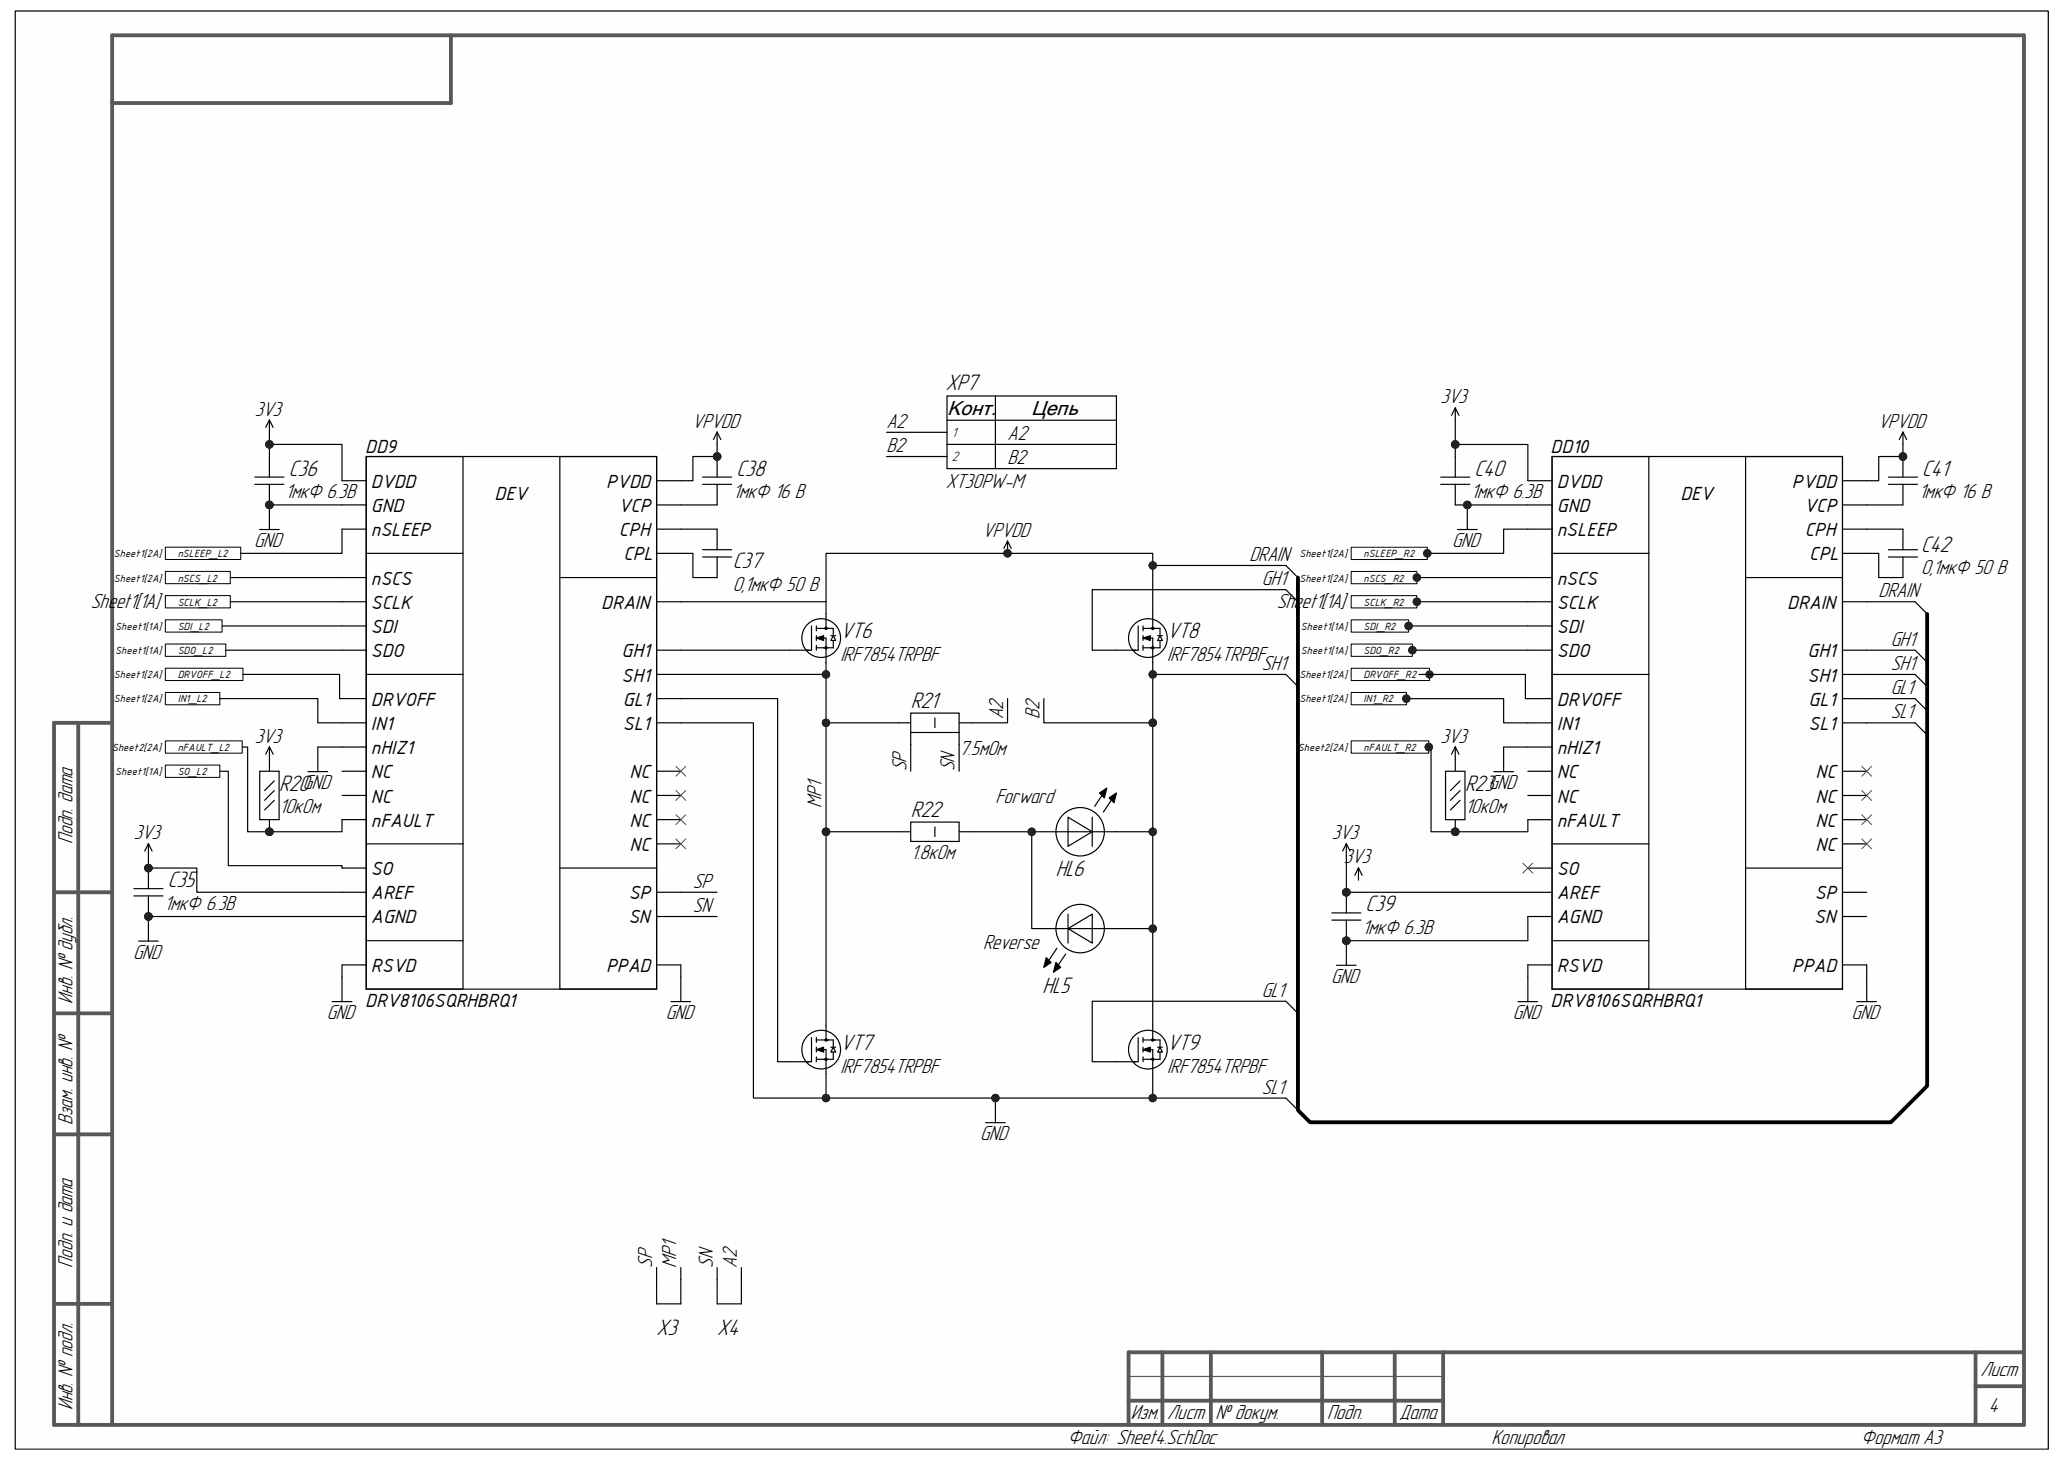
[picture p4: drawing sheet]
<svg xmlns="http://www.w3.org/2000/svg" width="297mm" height="210mm" viewBox="0 0 297 210" stroke-linecap="round" stroke-linejoin="round" font-family="sans-serif">
<path d="M2.2 1.6h292.5v206.8h-292.5z" fill-rule="evenodd" fill="#fefefe"/>
<path d="M2.2 1.6h292.5v206.8h-292.5z" fill="none" stroke="#000" stroke-width=".14"/>
<path d="M2.2 1.6h292.5v206.8h-292.5z" fill-rule="evenodd" fill="#fefefe"/>
<path d="M2.2 1.6h292.5v206.8h-292.5z" fill="none" stroke="#000" stroke-width=".14"/>
<g fill="none" stroke="#585858" stroke-width=".55">
<path d="M64.9 5.1v9.7h-48.8M11.3 104v101M16.1 104h-8.3v101h283.5v-199.9h-275.2v199.9M7.8 128.3h8.3M7.8 145.8h8.3M7.8 163.2h8.3M7.8 187.6h8.3M167.3 194.5v10.5M174.2 194.5v10.5M190.3 194.5v10.5M200.7 194.5v10.5M207.7 194.5v10.5"/>
<path d="M284.3 194.5v10.5M284.3 199.4h7M291.3 194.5h-128.9v10.5M162.4 201.5h45.3"/>
</g>
<path d="M162.4 198h45.3" fill="none" stroke="#585858" stroke-width=".17"/>
<path d="M116.8 90v3.5h-.7M117.5 91.8l1-.4v.7zM117.5 90v.7M117.5 91.4v.7M117.5 92.8v.7M117.5 91.8h1.4v1.4h-1.4M117.5 90.4h1.7" fill="none" stroke="#000" stroke-width=".17"/>
<path d="M117.5 91.8l1-.4v.7z" fill="#000"/>
<path d="M119.9 91.4l.4 .7h-.7z" fill="#fefefe"/>
<g fill="none" stroke="#000" stroke-width=".17">
<path d="M113.6 93.5h2.8M118.9 88.3v2.1h1v1M118.9 93.2v2.1M119.6 91.4h.7M119.9 91.4l.4 .7h-.7zM119.9 92.1v1.1h-1.4M116.8 149.2v3.5h-.7M117.5 151l1-.4v.7zM117.5 151h1.4v1.4h-1.4M117.5 149.2v.7M117.5 150.6v.7M117.5 152v.7"/>
<path d="M117.5 149.6h1.7"/>
<circle cx="118.2" cy="91.8" r="2.79"/>
</g>
<g fill="#000">
<path d="M117.5 151l1-.4v.7z"/>
<circle cx="118.9" cy="93.2" r=".17"/>
<circle cx="118.9" cy="90.4" r=".17"/>
</g>
<g fill="none" stroke="#000" stroke-width=".14">
<circle cx="118.9" cy="93.2" r=".17"/>
<circle cx="118.9" cy="90.4" r=".17"/>
</g>
<path d="M119.9 150.6l.4 .7h-.7z" fill="#fefefe"/>
<g fill="none" stroke="#000" stroke-width=".17">
<path d="M163.8 90v3.5h-.7M164.5 91.8l1-.4v.7zM164.5 90v.7M164.5 91.4v.7M164.5 92.8v.7M164.5 91.8h1.4v1.4h-1.4M164.5 90.4h1.7M113.6 152.7h2.8M118.9 147.5v2.1h1v1M118.9 152.4v2.1M119.6 150.6h.7M119.9 150.6l.4 .7h-.7z"/>
<path d="M119.9 151.3v1.1h-1.4"/>
<circle cx="118.2" cy="151" r="2.79"/>
</g>
<g fill="#000">
<path d="M164.5 91.8l1-.4v.7z"/>
<circle cx="118.9" cy="149.6" r=".17"/>
<circle cx="118.9" cy="152.4" r=".17"/>
</g>
<g fill="none" stroke="#000" stroke-width=".14">
<circle cx="118.9" cy="149.6" r=".17"/>
<circle cx="118.9" cy="152.4" r=".17"/>
</g>
<path d="M166.9 91.4l.4 .7h-.7z" fill="#fefefe"/>
<g fill="none" stroke="#000" stroke-width=".17">
<path d="M160.7 93.5h2.7M165.9 88.3v2.1h1v1M165.9 93.2v2.1M166.6 91.4h.7M166.9 91.4l.4 .7h-.7zM166.9 92.1v1.1h-1.4M163.8 149.2v3.5h-.7M164.5 151l1-.4v.7zM164.5 151h1.4v1.4h-1.4M164.5 149.2v.7M164.5 150.6v.7M164.5 152v.7"/>
<path d="M164.5 149.6h1.7"/>
<circle cx="165.2" cy="91.8" r="2.79"/>
</g>
<g fill="#000">
<path d="M164.5 151l1-.4v.7z"/>
<circle cx="165.9" cy="93.2" r=".17"/>
<circle cx="165.9" cy="90.4" r=".17"/>
</g>
<g fill="none" stroke="#000" stroke-width=".14">
<circle cx="165.9" cy="93.2" r=".17"/>
<circle cx="165.9" cy="90.4" r=".17"/>
</g>
<path d="M166.9 150.6l.4 .7h-.7z" fill="#fefefe"/>
<g fill="none" stroke="#000" stroke-width=".17">
<path d="M136.3 57h24.4v10.4h-24.4zM143.2 57v10.4M129.3 62.2h7M129.3 65.7h7M136.3 60.4h24.4M136.3 63.9h24.4M129.3 119.6h1.8M138 119.6h1.8M160.7 152.7h2.7M165.9 147.5v2.1h1v1M165.9 152.4v2.1M166.6 150.6h.7"/>
<path d="M166.9 150.6l.4 .7h-.7zM166.9 151.3v1.1h-1.4"/>
<circle cx="165.2" cy="151" r="2.79"/>
</g>
<g fill="#000">
<circle cx="165.9" cy="152.4" r=".17"/>
<circle cx="165.9" cy="149.6" r=".17"/>
</g>
<g fill="none" stroke="#000" stroke-width=".14">
<circle cx="165.9" cy="152.4" r=".17"/>
<circle cx="165.9" cy="149.6" r=".17"/>
</g>
<path d="M131.1 118.3h6.9v2.7h-6.9z" fill-rule="evenodd" fill="#fefefe"/>
<path d="M131.1 118.3h6.9v2.7h-6.9zM134.5 119v1.3M150.2 119.6h3.5M157.2 119.6h3.5" fill="none" stroke="#000" stroke-width=".17"/>
<path d="M153.7 117.6l3.5 2-3.5 2.1z" fill="#fefefe"/>
<g fill="none" stroke="#000" stroke-width=".17">
<path d="M153.7 117.6l3.5 2-3.5 2.1zM153.7 119.6h3.5M157.2 117.6v4.1M158.2 114.1l1.1-.7-.4 1.4zM159.3 113.4l-1.8 2.6M159.6 114.8l1.1-.7-.4 1.4zM160.5 114.2l-1.7 2.6M150.2 133.6h3.5M157.2 133.6h3.5"/>
<circle cx="155.4" cy="119.6" r="3.5"/>
</g>
<path d="M158.2 114.1l1.1-.7-.4 1.4zM159.6 114.8l1.1-.7-.4 1.4z" fill="#000"/>
<path d="M153.7 133.6l3.5-2.1v4.2z" fill="#fefefe"/>
<g fill="none" stroke="#000" stroke-width=".17">
<path d="M150.6 137.8l.7 .7-1.1 .6zM152 138.5l.6 .6-1 .7zM152.1 136.4l-1.8 2.6M153.3 137.2l-1.7 2.6M153.7 133.6l3.5-2.1v4.2zM153.7 133.6h3.5M153.7 131.5v4.2"/>
<circle cx="155.4" cy="133.6" r="3.5"/>
</g>
<path d="M150.6 137.8l.7 .7-1.1 .6zM152 138.5l.6 .6-1 .7z" fill="#000"/>
<path d="M52.7 65.7h41.8v76.6h-41.8z" fill-rule="evenodd" fill="#fefefe"/>
<g fill="none" stroke="#000" stroke-width=".17">
<path d="M49.2 72.6h3.5M49.2 69.1h3.5M49.2 76.1h3.5M52.7 79.6h13.9M52.7 65.7h41.8v76.6h-41.8zM52.7 65.7h13.9v76.6h-13.9zM80.6 65.7h13.9v76.6h-13.9zM94.5 72.6h3.5M94.5 69.2h3.5M94.5 76.1h3.5M94.5 79.6h3.5M49.2 83.1h3.5"/>
<path d="M49.2 86.6h3.5M49.2 90h3.5M49.2 93.5h3.5M52.7 97h13.9M80.6 83.1h13.9M94.5 86.6h3.5M94.5 93.5h3.5M94.5 97h3.5M49.2 104h3.5M49.2 107.5h3.5M49.2 110.9h3.5M49.2 114.4h3.5"/>
<path d="M49.2 100.5h3.5M49.2 117.9h3.5M94.5 104h3.5M94.5 110.9h3.5M94.5 114.4h3.5M94.5 100.5h3.5M94.5 117.9h3.5M129.3 104h1.8M138 104h1.8M49.2 124.9h3.5M49.2 138.8h3.5M49.2 128.3h3.5"/>
<path d="M49.2 131.8h3.5M52.7 121.4h13.9M52.7 135.3h13.9M80.6 124.9h13.9M94.5 138.8h3.5M94.5 128.3h3.5M94.5 131.8h3.5M94.5 121.4h3.5"/>
</g>
<path d="M131.1 102.6h6.9v2.8h-6.9z" fill-rule="evenodd" fill="#fefefe"/>
<path d="M131.1 102.6h6.9v2.8h-6.9zM131.1 105.4v1.7M134.5 103.3v1.4M138 105.4v1.7" fill="none" stroke="#000" stroke-width=".17"/>
<path d="M223.3 65.7h41.8v76.6h-41.8z" fill-rule="evenodd" fill="#fefefe"/>
<g fill="none" stroke="#000" stroke-width=".17">
<path d="M101.1 79.1h4.2M103.2 76.1v3M219.9 72.6h3.4M219.9 69.2h3.4M219.9 76.1h3.4M223.3 65.7h41.8v76.6h-41.8zM223.3 65.7h14v76.6h-14zM223.3 79.6h14M251.2 65.7h13.9v76.6h-13.9zM265.1 72.6h3.5M265.1 69.2h3.5M265.1 76.1h3.5"/>
<path d="M265.1 79.6h3.5M101.1 80.1h4.2M103.2 80.1v3M219.9 83.1h3.4M219.9 86.6h3.4M219.9 90h3.4M219.9 93.5h3.4M223.3 97h14M251.2 83.1h13.9M265.1 86.6h3.5M265.1 93.5h3.5M265.1 97h3.5"/>
<path d="M275.6 97l1.7 1.8M275.6 93.5l1.7 1.8M275.6 86.6l1.7 1.7M219.9 104h3.4M219.9 107.5h3.4M219.9 110.9h3.4M219.9 114.4h3.4M219.9 100.5h3.4M219.9 117.9h3.4M265.1 104h3.5M265.1 110.9h3.5M265.1 114.4h3.5"/>
<path d="M265.1 100.5h3.5M265.1 117.9h3.5M275.6 104l1.7 1.7M275.6 100.5l1.7 1.7M219.9 124.9h3.4M219.9 138.8h3.4M219.9 128.4h3.4M219.9 131.8h3.4M223.3 121.4h14M223.3 135.3h14M251.2 124.9h13.9M265.1 138.8h3.5"/>
<path d="M265.1 128.4h3.5M265.1 131.8h3.5M265.1 121.4h3.5M267.2 144.1h2.8M268.6 140.5v3.6"/>
</g>
<circle cx="103.2" cy="65.7" r=".53" fill="#262626"/>
<circle cx="103.2" cy="65.7" r=".53" fill="none" stroke="#262626" stroke-width=".14"/>
<path d="M101.1 69.7h4.2M101.1 68.6h4.2M103.2 65.7v2.9M103.2 69.7v2.9" fill="none" stroke="#000" stroke-width=".17"/>
<circle cx="103.2" cy="65.7" r=".53" fill="#262626"/>
<circle cx="103.2" cy="65.7" r=".53" fill="none" stroke="#262626" stroke-width=".14"/>
<path d="M103.2 62.2l-.5 1M103.2 62.2l.5 1M103.2 62.2v1.7M271.7 79.1h4.2M273.8 76.1v3M271.7 80.1h4.2M273.8 80.1v3" fill="none" stroke="#000" stroke-width=".17"/>
<circle cx="273.8" cy="65.7" r=".53" fill="#262626"/>
<circle cx="273.8" cy="65.7" r=".53" fill="none" stroke="#262626" stroke-width=".14"/>
<path d="M271.7 69.7h4.2M271.7 68.6h4.2M273.8 65.7v2.9M273.8 69.7v2.9" fill="none" stroke="#000" stroke-width=".17"/>
<circle cx="273.8" cy="65.7" r=".53" fill="#262626"/>
<circle cx="273.8" cy="65.7" r=".53" fill="none" stroke="#262626" stroke-width=".14"/>
<path d="M37.4 76.2h2.8M38.8 72.6v3.6M273.8 62.2l-.5 1M273.8 62.2l.6 1M273.8 62.2v1.7M96.6 144.1h2.8M98 140.5v3.6" fill="none" stroke="#000" stroke-width=".17"/>
<circle cx="38.8" cy="72.6" r=".53" fill="#262626"/>
<circle cx="38.8" cy="72.6" r=".53" fill="none" stroke="#262626" stroke-width=".14"/>
<circle cx="38.8" cy="72.6" r=".53" fill="#262626"/>
<circle cx="38.8" cy="72.6" r=".53" fill="none" stroke="#262626" stroke-width=".14"/>
<path d="M36.7 69.7h4.2M36.7 68.6h4.2M38.8 69.7v2.9" fill="none" stroke="#000" stroke-width=".17"/>
<circle cx="38.8" cy="72.6" r=".53" fill="#262626"/>
<circle cx="38.8" cy="72.6" r=".53" fill="none" stroke="#262626" stroke-width=".14"/>
<path d="M38.8 60.4v1.8M38.8 65.7v2.9M38.8 60.4l-.6 1.1M38.8 60.4l.5 1.1M209.7 76.2h2.9M211.1 72.6v3.6" fill="none" stroke="#000" stroke-width=".17"/>
<circle cx="211.1" cy="72.6" r=".53" fill="#262626"/>
<circle cx="211.1" cy="72.6" r=".53" fill="none" stroke="#262626" stroke-width=".14"/>
<path d="M209.4 58.7v1.7M209.4 58.7l-.5 1M209.4 58.7l.5 1M207.3 69.7h4.2M207.3 68.6h4.2M209.4 65.7v2.9M209.4 69.7v2.9" fill="none" stroke="#000" stroke-width=".17"/>
<circle cx="21.4" cy="131.8" r=".53" fill="#262626"/>
<circle cx="21.4" cy="131.8" r=".53" fill="none" stroke="#262626" stroke-width=".14"/>
<circle cx="21.4" cy="124.9" r=".53" fill="#262626"/>
<circle cx="21.4" cy="124.9" r=".53" fill="none" stroke="#262626" stroke-width=".14"/>
<path d="M19.3 128.9h4.1M19.3 127.8h4.1M21.4 128.9v2.9" fill="none" stroke="#000" stroke-width=".17"/>
<circle cx="21.4" cy="131.8" r=".53" fill="#262626"/>
<circle cx="21.4" cy="131.8" r=".53" fill="none" stroke="#262626" stroke-width=".14"/>
<path d="M21.4 124.9v2.9" fill="none" stroke="#000" stroke-width=".17"/>
<circle cx="21.4" cy="124.9" r=".53" fill="#262626"/>
<circle cx="21.4" cy="124.9" r=".53" fill="none" stroke="#262626" stroke-width=".14"/>
<path d="M19.9 135.4h2.9M21.4 131.8v3.6" fill="none" stroke="#000" stroke-width=".17"/>
<circle cx="21.4" cy="131.8" r=".53" fill="#262626"/>
<circle cx="21.4" cy="131.8" r=".53" fill="none" stroke="#262626" stroke-width=".14"/>
<path d="M21.4 121.4l-.6 1M21.4 121.4l.5 1M21.4 121.4v1.7" fill="none" stroke="#000" stroke-width=".17"/>
<circle cx="38.8" cy="119.6" r=".53" fill="#262626"/>
<circle cx="38.8" cy="119.6" r=".53" fill="none" stroke="#262626" stroke-width=".14"/>
<path d="M38.8 117.9v1.7" fill="none" stroke="#000" stroke-width=".17"/>
<circle cx="38.8" cy="119.6" r=".53" fill="#262626"/>
<circle cx="38.8" cy="119.6" r=".53" fill="none" stroke="#262626" stroke-width=".14"/>
<path d="M38.8 109.2v1.7" fill="none" stroke="#000" stroke-width=".17"/>
<path d="M37.4 110.9h2.8v7h-2.8z" fill-rule="evenodd" fill="#fefefe"/>
<path d="M185 81.3l1.8 1.8M185 84.8l1.8 1.8M185 97l1.8 1.8M37.4 110.9h2.8v7h-2.8zM38.8 107.4l-.6 1.1M38.8 107.4l.5 1.1M38.8 107.4v1.8M39.5 115.1l-1.4 1.4M39.5 113.7l-1.4 1.4M39.5 112.3l-1.4 1.4M185 158l1.8 1.7M185 144l1.8 1.8" fill="none" stroke="#000" stroke-width=".17"/>
<circle cx="193.7" cy="135.3" r=".53" fill="#262626"/>
<circle cx="193.7" cy="135.3" r=".53" fill="none" stroke="#262626" stroke-width=".14"/>
<circle cx="193.7" cy="128.4" r=".53" fill="#262626"/>
<circle cx="193.7" cy="128.4" r=".53" fill="none" stroke="#262626" stroke-width=".14"/>
<path d="M191.7 132.4h4.1M191.7 131.3h4.1M193.7 132.4v2.9" fill="none" stroke="#000" stroke-width=".17"/>
<circle cx="193.7" cy="135.3" r=".53" fill="#262626"/>
<circle cx="193.7" cy="135.3" r=".53" fill="none" stroke="#262626" stroke-width=".14"/>
<path d="M193.7 128.4v2.9" fill="none" stroke="#000" stroke-width=".17"/>
<circle cx="193.7" cy="128.4" r=".53" fill="#262626"/>
<circle cx="193.7" cy="128.4" r=".53" fill="none" stroke="#262626" stroke-width=".14"/>
<path d="M192.3 138.9h2.9M193.7 135.3v3.6" fill="none" stroke="#000" stroke-width=".17"/>
<circle cx="193.7" cy="135.3" r=".53" fill="#262626"/>
<circle cx="193.7" cy="135.3" r=".53" fill="none" stroke="#262626" stroke-width=".14"/>
<path d="M193.7 121.4l-.5 1M193.7 121.4l.6 1M193.7 121.4v1.7" fill="none" stroke="#000" stroke-width=".17"/>
<circle cx="209.4" cy="119.6" r=".53" fill="#262626"/>
<circle cx="209.4" cy="119.6" r=".53" fill="none" stroke="#262626" stroke-width=".14"/>
<path d="M209.4 117.9v1.7" fill="none" stroke="#000" stroke-width=".17"/>
<circle cx="209.4" cy="119.6" r=".53" fill="#262626"/>
<circle cx="209.4" cy="119.6" r=".53" fill="none" stroke="#262626" stroke-width=".14"/>
<path d="M209.4 109.2v1.7" fill="none" stroke="#000" stroke-width=".17"/>
<path d="M208 110.9h2.8v7h-2.8z" fill-rule="evenodd" fill="#fefefe"/>
<g fill="none" stroke="#000" stroke-width=".17">
<path d="M208 110.9h2.8v7h-2.8zM209.4 107.4l-.5 1.1M209.4 107.4l.5 1.1M209.4 107.4v1.8M210.1 115.1l-1.4 1.4M210.1 113.7l-1.4 1.4M210.1 112.3l-1.4 1.4M47.8 144.1h2.8M49.2 140.5v3.6M143.2 158v3.5M218.4 144.1h2.9M219.9 140.5v3.6"/>
<path d="M141.8 161.5h2.9"/>
</g>
<circle cx="143.2" cy="158" r=".53" fill="#262626"/>
<circle cx="143.2" cy="158" r=".53" fill="none" stroke="#262626" stroke-width=".14"/>
<path d="M145 77.8l-.5 1.1M145 77.8l.5 1.1M145 77.8v1.8" fill="none" stroke="#000" stroke-width=".17"/>
<circle cx="145" cy="79.6" r=".53" fill="#262626"/>
<circle cx="145" cy="79.6" r=".53" fill="none" stroke="#262626" stroke-width=".14"/>
<path d="M44.3 111h2.8M45.7 107.5v3.5M215 111h2.8M216.4 107.5v3.5" fill="none" stroke="#000" stroke-width=".17"/>
<g fill="none" stroke="#4c4c4c" stroke-width=".14">
<path d="M97.3 117.2l1.4 1.4M97.3 113.7l1.4 1.4M97.3 110.2l1.4 1.4M98.7 117.2l-1.4 1.4M98.7 113.7l-1.4 1.4M98.7 110.2l-1.4 1.4M267.9 117.2l1.4 1.4M267.9 113.7l1.4 1.4M267.9 110.2l1.4 1.5M269.3 117.2l-1.4 1.4M269.3 113.7l-1.4 1.4M269.3 110.2l-1.4 1.5"/>
<path d="M97.3 120.7l1.4 1.4M98.7 120.7l-1.4 1.4M219.1 124.2l1.5 1.4M220.6 124.2l-1.5 1.4M267.9 120.7l1.4 1.4M269.3 120.7l-1.4 1.4"/>
</g>
<path d="M23.8 78.7h10.8v1.8h-10.8z" fill-rule="evenodd" fill="#fefefe"/>
<path d="M23.8 78.7h10.8v1.8h-10.8z" fill="none" stroke="#000" stroke-width=".14"/>
<path d="M23.8 82.2h9.3v1.8h-9.3z" fill-rule="evenodd" fill="#fefefe"/>
<path d="M23.8 82.2h9.3v1.8h-9.3z" fill="none" stroke="#000" stroke-width=".14"/>
<path d="M23.8 85.7h9.3v1.7h-9.3z" fill-rule="evenodd" fill="#fefefe"/>
<path d="M23.8 85.7h9.3v1.7h-9.3z" fill="none" stroke="#000" stroke-width=".14"/>
<path d="M23.8 89.2h8.2v1.7h-8.2z" fill-rule="evenodd" fill="#fefefe"/>
<path d="M23.8 89.2h8.2v1.7h-8.2z" fill="none" stroke="#000" stroke-width=".14"/>
<path d="M23.8 92.6h8.7v1.8h-8.7z" fill-rule="evenodd" fill="#fefefe"/>
<path d="M23.8 92.6h8.7v1.8h-8.7z" fill="none" stroke="#000" stroke-width=".14"/>
<path d="M23.8 96.1h11.2v1.8h-11.2z" fill-rule="evenodd" fill="#fefefe"/>
<path d="M23.8 96.1h11.2v1.8h-11.2z" fill="none" stroke="#000" stroke-width=".14"/>
<path d="M23.8 99.6h7.8v1.8h-7.8z" fill-rule="evenodd" fill="#fefefe"/>
<path d="M23.8 99.6h7.8v1.8h-7.8z" fill="none" stroke="#000" stroke-width=".14"/>
<path d="M23.8 106.6h11.1v1.7h-11.1z" fill-rule="evenodd" fill="#fefefe"/>
<path d="M23.8 106.6h11.1v1.7h-11.1z" fill="none" stroke="#000" stroke-width=".14"/>
<path d="M23.8 110.1h7.8v1.7h-7.8z" fill-rule="evenodd" fill="#fefefe"/>
<path d="M23.8 110.1h7.8v1.7h-7.8z" fill="none" stroke="#000" stroke-width=".14"/>
<path d="M195.5 124.8l-.5 1.1M195.5 124.8l.5 1.1M195.5 124.8v1.8" fill="none" stroke="#000" stroke-width=".17"/>
<path d="M194.4 78.7h11v1.8h-11z" fill-rule="evenodd" fill="#fefefe"/>
<path d="M194.4 78.7h11v1.8h-11z" fill="none" stroke="#000" stroke-width=".14"/>
<circle cx="205.4" cy="79.6" r=".53" fill="#262626"/>
<circle cx="205.4" cy="79.6" r=".53" fill="none" stroke="#262626" stroke-width=".14"/>
<path d="M194.4 82.2h9.5v1.8h-9.5z" fill-rule="evenodd" fill="#fefefe"/>
<path d="M194.4 82.2h9.5v1.8h-9.5z" fill="none" stroke="#000" stroke-width=".14"/>
<circle cx="203.9" cy="83.1" r=".53" fill="#262626"/>
<circle cx="203.9" cy="83.1" r=".53" fill="none" stroke="#262626" stroke-width=".14"/>
<path d="M194.4 85.7h9.5v1.8h-9.5z" fill-rule="evenodd" fill="#fefefe"/>
<path d="M194.4 85.7h9.5v1.8h-9.5z" fill="none" stroke="#000" stroke-width=".14"/>
<circle cx="203.9" cy="86.6" r=".53" fill="#262626"/>
<circle cx="203.9" cy="86.6" r=".53" fill="none" stroke="#262626" stroke-width=".14"/>
<path d="M194.4 89.2h8.3v1.7h-8.3z" fill-rule="evenodd" fill="#fefefe"/>
<path d="M194.4 89.2h8.3v1.7h-8.3z" fill="none" stroke="#000" stroke-width=".14"/>
<circle cx="202.7" cy="90" r=".53" fill="#262626"/>
<circle cx="202.7" cy="90" r=".53" fill="none" stroke="#262626" stroke-width=".14"/>
<path d="M194.4 92.6h8.8v1.8h-8.8z" fill-rule="evenodd" fill="#fefefe"/>
<path d="M194.4 92.6h8.8v1.8h-8.8z" fill="none" stroke="#000" stroke-width=".14"/>
<circle cx="203.2" cy="93.5" r=".53" fill="#262626"/>
<circle cx="203.2" cy="93.5" r=".53" fill="none" stroke="#262626" stroke-width=".14"/>
<path d="M194.4 96.1h11.3v1.8h-11.3z" fill-rule="evenodd" fill="#fefefe"/>
<path d="M194.4 96.1h11.3v1.8h-11.3z" fill="none" stroke="#000" stroke-width=".14"/>
<circle cx="205.7" cy="97" r=".53" fill="#262626"/>
<circle cx="205.7" cy="97" r=".53" fill="none" stroke="#262626" stroke-width=".14"/>
<path d="M194.4 99.6h8v1.8h-8z" fill-rule="evenodd" fill="#fefefe"/>
<path d="M194.4 99.6h8v1.8h-8z" fill="none" stroke="#000" stroke-width=".14"/>
<circle cx="202.4" cy="100.5" r=".53" fill="#262626"/>
<circle cx="202.4" cy="100.5" r=".53" fill="none" stroke="#262626" stroke-width=".14"/>
<path d="M194.4 106.6h11.2v1.7h-11.2z" fill-rule="evenodd" fill="#fefefe"/>
<path d="M194.4 106.6h11.2v1.7h-11.2z" fill="none" stroke="#000" stroke-width=".14"/>
<circle cx="205.6" cy="107.5" r=".53" fill="#262626"/>
<circle cx="205.6" cy="107.5" r=".53" fill="none" stroke="#262626" stroke-width=".14"/>
<path d="M150.2 100.5v3.5h15.7M94.5 184.1v3.5h3.5v-3.5M103.2 184.1v3.5h3.5v-3.5" fill="none" stroke="#000" stroke-width=".17"/>
<circle cx="165.9" cy="104" r=".53" fill="#262626"/>
<circle cx="165.9" cy="104" r=".53" fill="none" stroke="#262626" stroke-width=".14"/>
<path d="M139.8 119.6h10.4" fill="none" stroke="#000" stroke-width=".17"/>
<circle cx="148.5" cy="119.6" r=".53" fill="#262626"/>
<circle cx="148.5" cy="119.6" r=".53" fill="none" stroke="#262626" stroke-width=".14"/>
<path d="M160.7 119.6h5.2" fill="none" stroke="#000" stroke-width=".17"/>
<circle cx="165.9" cy="119.6" r=".53" fill="#262626"/>
<circle cx="165.9" cy="119.6" r=".53" fill="none" stroke="#262626" stroke-width=".14"/>
<path d="M118.9 119.6h10.4" fill="none" stroke="#000" stroke-width=".17"/>
<circle cx="118.9" cy="119.6" r=".53" fill="#262626"/>
<circle cx="118.9" cy="119.6" r=".53" fill="none" stroke="#262626" stroke-width=".14"/>
<path d="M118.9 104h10.4" fill="none" stroke="#000" stroke-width=".17"/>
<circle cx="118.9" cy="104" r=".53" fill="#262626"/>
<circle cx="118.9" cy="104" r=".53" fill="none" stroke="#262626" stroke-width=".14"/>
<path d="M98 93.5h15.6M98 97h20.9M118.9 86.6v1.7M131.1 107.1v3.8M138 107.1v3.8M145 100.5v3.5h-5.2M98 128.3h5.2M98 131.8h5.2" fill="none" stroke="#000" stroke-width=".17"/>
<circle cx="118.9" cy="97" r=".53" fill="#262626"/>
<circle cx="118.9" cy="97" r=".53" fill="none" stroke="#262626" stroke-width=".14"/>
<path d="M98 100.5h13.9v52.2h1.7M98 104h10.4v54h10.5v-3.5" fill="none" stroke="#000" stroke-width=".17"/>
<circle cx="118.9" cy="158" r=".53" fill="#262626"/>
<circle cx="118.9" cy="158" r=".53" fill="none" stroke="#262626" stroke-width=".14"/>
<path d="M165.9 154.5v3.5h-47" fill="none" stroke="#000" stroke-width=".17"/>
<circle cx="118.9" cy="158" r=".53" fill="#262626"/>
<circle cx="118.9" cy="158" r=".53" fill="none" stroke="#262626" stroke-width=".14"/>
<circle cx="143.2" cy="158" r=".53" fill="#262626"/>
<circle cx="143.2" cy="158" r=".53" fill="none" stroke="#262626" stroke-width=".14"/>
<circle cx="165.9" cy="158" r=".53" fill="#262626"/>
<circle cx="165.9" cy="158" r=".53" fill="none" stroke="#262626" stroke-width=".14"/>
<path d="M165.9 81.3h19.1M185 84.8h-27.8v8.7h3.5M268.6 86.6h7M268.6 97h7M268.6 93.5h7M268.6 104h7M268.6 100.5h7M268.6 138.8v1.7" fill="none" stroke="#000" stroke-width=".17"/>
<circle cx="165.9" cy="81.3" r=".53" fill="#262626"/>
<circle cx="165.9" cy="81.3" r=".53" fill="none" stroke="#262626" stroke-width=".14"/>
<path d="M165.9 158h19.1" fill="none" stroke="#000" stroke-width=".17"/>
<circle cx="165.9" cy="158" r=".53" fill="#262626"/>
<circle cx="165.9" cy="158" r=".53" fill="none" stroke="#262626" stroke-width=".14"/>
<path d="M165.9 97h19.1M185 144h-27.8v8.7h3.5" fill="none" stroke="#000" stroke-width=".17"/>
<circle cx="165.9" cy="97" r=".53" fill="#262626"/>
<circle cx="165.9" cy="97" r=".53" fill="none" stroke="#262626" stroke-width=".14"/>
<path d="M98 79.6h1.7v3.5h3.5M98 76.1h5.2M98 72.6h5.2M103.2 65.7h-3.5v3.5h-1.7" fill="none" stroke="#000" stroke-width=".17"/>
<circle cx="103.2" cy="65.7" r=".53" fill="#262626"/>
<circle cx="103.2" cy="65.7" r=".53" fill="none" stroke="#262626" stroke-width=".14"/>
<path d="M103.2 63.9v1.8" fill="none" stroke="#000" stroke-width=".17"/>
<circle cx="103.2" cy="65.7" r=".53" fill="#262626"/>
<circle cx="103.2" cy="65.7" r=".53" fill="none" stroke="#262626" stroke-width=".14"/>
<path d="M268.6 79.6h1.8v3.5h3.4M268.6 76.1h5.2M268.6 72.6h5.2M273.8 65.7h-3.4v3.5h-1.8" fill="none" stroke="#000" stroke-width=".17"/>
<circle cx="273.8" cy="65.7" r=".53" fill="#262626"/>
<circle cx="273.8" cy="65.7" r=".53" fill="none" stroke="#262626" stroke-width=".14"/>
<path d="M273.8 63.9v1.8" fill="none" stroke="#000" stroke-width=".17"/>
<circle cx="273.8" cy="65.7" r=".53" fill="#262626"/>
<circle cx="273.8" cy="65.7" r=".53" fill="none" stroke="#262626" stroke-width=".14"/>
<path d="M38.8 72.6h10.4M98 138.8v1.7" fill="none" stroke="#000" stroke-width=".17"/>
<circle cx="38.8" cy="72.6" r=".53" fill="#262626"/>
<circle cx="38.8" cy="72.6" r=".53" fill="none" stroke="#262626" stroke-width=".14"/>
<path d="M38.8 63.9h10.4v5.2" fill="none" stroke="#000" stroke-width=".17"/>
<circle cx="38.8" cy="63.9" r=".53" fill="#262626"/>
<circle cx="38.8" cy="63.9" r=".53" fill="none" stroke="#262626" stroke-width=".14"/>
<path d="M38.8 63.9v1.8" fill="none" stroke="#000" stroke-width=".17"/>
<circle cx="38.8" cy="63.9" r=".53" fill="#262626"/>
<circle cx="38.8" cy="63.9" r=".53" fill="none" stroke="#262626" stroke-width=".14"/>
<path d="M38.8 62.2v1.7" fill="none" stroke="#000" stroke-width=".17"/>
<circle cx="38.8" cy="63.9" r=".53" fill="#262626"/>
<circle cx="38.8" cy="63.9" r=".53" fill="none" stroke="#262626" stroke-width=".14"/>
<path d="M211.1 72.6h8.8" fill="none" stroke="#000" stroke-width=".17"/>
<circle cx="211.1" cy="72.6" r=".53" fill="#262626"/>
<circle cx="211.1" cy="72.6" r=".53" fill="none" stroke="#262626" stroke-width=".14"/>
<path d="M209.4 63.9h10.5v5.3" fill="none" stroke="#000" stroke-width=".17"/>
<circle cx="209.4" cy="63.9" r=".53" fill="#262626"/>
<circle cx="209.4" cy="63.9" r=".53" fill="none" stroke="#262626" stroke-width=".14"/>
<path d="M209.4 63.9v1.8" fill="none" stroke="#000" stroke-width=".17"/>
<circle cx="209.4" cy="63.9" r=".53" fill="#262626"/>
<circle cx="209.4" cy="63.9" r=".53" fill="none" stroke="#262626" stroke-width=".14"/>
<path d="M209.4 60.4v3.5" fill="none" stroke="#000" stroke-width=".17"/>
<circle cx="209.4" cy="63.9" r=".53" fill="#262626"/>
<circle cx="209.4" cy="63.9" r=".53" fill="none" stroke="#262626" stroke-width=".14"/>
<path d="M21.4 123.1v1.8" fill="none" stroke="#000" stroke-width=".17"/>
<circle cx="21.4" cy="124.9" r=".53" fill="#262626"/>
<circle cx="21.4" cy="124.9" r=".53" fill="none" stroke="#262626" stroke-width=".14"/>
<path d="M98 86.6h20.9v-7h47v8.7" fill="none" stroke="#000" stroke-width=".17"/>
<circle cx="165.9" cy="81.3" r=".53" fill="#262626"/>
<circle cx="165.9" cy="81.3" r=".53" fill="none" stroke="#262626" stroke-width=".14"/>
<circle cx="145" cy="79.6" r=".53" fill="#262626"/>
<circle cx="145" cy="79.6" r=".53" fill="none" stroke="#262626" stroke-width=".14"/>
<path d="M118.9 119.6v27.9" fill="none" stroke="#000" stroke-width=".17"/>
<circle cx="118.9" cy="119.6" r=".53" fill="#262626"/>
<circle cx="118.9" cy="119.6" r=".53" fill="none" stroke="#262626" stroke-width=".14"/>
<path d="M118.9 95.3v24.3" fill="none" stroke="#000" stroke-width=".17"/>
<circle cx="118.9" cy="97" r=".53" fill="#262626"/>
<circle cx="118.9" cy="97" r=".53" fill="none" stroke="#262626" stroke-width=".14"/>
<circle cx="118.9" cy="104" r=".53" fill="#262626"/>
<circle cx="118.9" cy="104" r=".53" fill="none" stroke="#262626" stroke-width=".14"/>
<circle cx="118.9" cy="119.6" r=".53" fill="#262626"/>
<circle cx="118.9" cy="119.6" r=".53" fill="none" stroke="#262626" stroke-width=".14"/>
<path d="M165.9 104v43.5" fill="none" stroke="#000" stroke-width=".17"/>
<circle cx="165.9" cy="133.6" r=".53" fill="#262626"/>
<circle cx="165.9" cy="133.6" r=".53" fill="none" stroke="#262626" stroke-width=".14"/>
<circle cx="165.9" cy="119.6" r=".53" fill="#262626"/>
<circle cx="165.9" cy="119.6" r=".53" fill="none" stroke="#262626" stroke-width=".14"/>
<circle cx="165.9" cy="104" r=".53" fill="#262626"/>
<circle cx="165.9" cy="104" r=".53" fill="none" stroke="#262626" stroke-width=".14"/>
<path d="M49.2 117.9v1.7h-10.4" fill="none" stroke="#000" stroke-width=".17"/>
<circle cx="38.8" cy="119.6" r=".53" fill="#262626"/>
<circle cx="38.8" cy="119.6" r=".53" fill="none" stroke="#262626" stroke-width=".14"/>
<path d="M31.6 110.9h1.3v13.6h16.3v.4M21.4 131.8h27.8" fill="none" stroke="#000" stroke-width=".17"/>
<circle cx="21.4" cy="131.8" r=".53" fill="#262626"/>
<circle cx="21.4" cy="131.8" r=".53" fill="none" stroke="#262626" stroke-width=".14"/>
<path d="M21.4 124.9h6.9v3.4h20.9" fill="none" stroke="#000" stroke-width=".17"/>
<circle cx="21.4" cy="124.9" r=".53" fill="#262626"/>
<circle cx="21.4" cy="124.9" r=".53" fill="none" stroke="#262626" stroke-width=".14"/>
<path d="M49.2 76.1v3.5h-14.6M32 90h17.2M32.5 93.5h16.7M33.1 83.1h16.1M33.1 86.6h16.1M31.6 100.5h14.1v3.5h3.5M34.9 107.5h.7v12.1h3.2" fill="none" stroke="#000" stroke-width=".17"/>
<circle cx="38.8" cy="119.6" r=".53" fill="#262626"/>
<circle cx="38.8" cy="119.6" r=".53" fill="none" stroke="#262626" stroke-width=".14"/>
<path d="M193.7 123.1v5.3" fill="none" stroke="#000" stroke-width=".17"/>
<circle cx="193.7" cy="128.4" r=".53" fill="#262626"/>
<circle cx="193.7" cy="128.4" r=".53" fill="none" stroke="#262626" stroke-width=".14"/>
<path d="M219.9 131.8v3.5h-26.2" fill="none" stroke="#000" stroke-width=".17"/>
<circle cx="193.7" cy="135.3" r=".53" fill="#262626"/>
<circle cx="193.7" cy="135.3" r=".53" fill="none" stroke="#262626" stroke-width=".14"/>
<path d="M165.9 95.3v8.7" fill="none" stroke="#000" stroke-width=".17"/>
<circle cx="165.9" cy="104" r=".53" fill="#262626"/>
<circle cx="165.9" cy="104" r=".53" fill="none" stroke="#262626" stroke-width=".14"/>
<circle cx="165.9" cy="97" r=".53" fill="#262626"/>
<circle cx="165.9" cy="97" r=".53" fill="none" stroke="#262626" stroke-width=".14"/>
<path d="M209.4 72.6h1.7M49.2 138.8v1.7M219.9 138.8v1.7" fill="none" stroke="#000" stroke-width=".17"/>
<circle cx="211.1" cy="72.6" r=".53" fill="#262626"/>
<circle cx="211.1" cy="72.6" r=".53" fill="none" stroke="#262626" stroke-width=".14"/>
<path d="M45.7 107.5h3.5M216.4 107.5h3.5M219.9 117.9v1.7h-10.5" fill="none" stroke="#000" stroke-width=".17"/>
<circle cx="209.4" cy="119.6" r=".53" fill="#262626"/>
<circle cx="209.4" cy="119.6" r=".53" fill="none" stroke="#262626" stroke-width=".14"/>
<path d="M193.7 128.4h26.2" fill="none" stroke="#000" stroke-width=".17"/>
<circle cx="193.7" cy="128.4" r=".53" fill="#262626"/>
<circle cx="193.7" cy="128.4" r=".53" fill="none" stroke="#262626" stroke-width=".14"/>
<path d="M35 97h13.9v3.5h.3M203.8 83.1h16.1" fill="none" stroke="#000" stroke-width=".17"/>
<circle cx="203.9" cy="83.1" r=".53" fill="#262626"/>
<circle cx="203.9" cy="83.1" r=".53" fill="none" stroke="#262626" stroke-width=".14"/>
<path d="M203.8 86.6h16.1" fill="none" stroke="#000" stroke-width=".17"/>
<circle cx="203.9" cy="86.6" r=".53" fill="#262626"/>
<circle cx="203.9" cy="86.6" r=".53" fill="none" stroke="#262626" stroke-width=".14"/>
<path d="M202.6 90h17.3" fill="none" stroke="#000" stroke-width=".17"/>
<circle cx="202.7" cy="90" r=".53" fill="#262626"/>
<circle cx="202.7" cy="90" r=".53" fill="none" stroke="#262626" stroke-width=".14"/>
<path d="M203.1 93.5h16.8" fill="none" stroke="#000" stroke-width=".17"/>
<circle cx="203.2" cy="93.5" r=".53" fill="#262626"/>
<circle cx="203.2" cy="93.5" r=".53" fill="none" stroke="#262626" stroke-width=".14"/>
<path d="M202.3 100.5h14.1v3.5h3.5" fill="none" stroke="#000" stroke-width=".17"/>
<circle cx="202.4" cy="100.5" r=".53" fill="#262626"/>
<circle cx="202.4" cy="100.5" r=".53" fill="none" stroke="#262626" stroke-width=".14"/>
<path d="M204.2 97h15.3v3.5h.4M205.5 107.5h.4v12.1h3.5" fill="none" stroke="#000" stroke-width=".17"/>
<circle cx="209.4" cy="119.6" r=".53" fill="#262626"/>
<circle cx="209.4" cy="119.6" r=".53" fill="none" stroke="#262626" stroke-width=".14"/>
<circle cx="205.6" cy="107.5" r=".53" fill="#262626"/>
<circle cx="205.6" cy="107.5" r=".53" fill="none" stroke="#262626" stroke-width=".14"/>
<path d="M219.9 76.1h-3.5v3.5h-11.1" fill="none" stroke="#000" stroke-width=".17"/>
<circle cx="205.4" cy="79.6" r=".53" fill="#262626"/>
<circle cx="205.4" cy="79.6" r=".53" fill="none" stroke="#262626" stroke-width=".14"/>
<path d="M127.6 62.2h1.7M127.6 65.7h1.7M160.7 133.6h5.2M94.5 182.3v1.8M98 182.3v1.8M103.2 182.3v1.8M106.7 182.3v1.8" fill="none" stroke="#000" stroke-width=".17"/>
<circle cx="165.9" cy="133.6" r=".53" fill="#262626"/>
<circle cx="165.9" cy="133.6" r=".53" fill="none" stroke="#262626" stroke-width=".14"/>
<path d="M148.5 119.6v14h1.7" fill="none" stroke="#000" stroke-width=".17"/>
<circle cx="148.5" cy="119.6" r=".53" fill="#262626"/>
<circle cx="148.5" cy="119.6" r=".53" fill="none" stroke="#262626" stroke-width=".14"/>
<path d="M186.8 83.1v76.6l1.7 1.7h83.6l5.2-5.2v-67.9" fill="none" stroke="#000" stroke-width=".55"/>
<g font-size="3.4">
<text x="136.1" y="56.1">XP7</text>
<text x="41.6" y="68.5">C36</text>
<text x="106" y="68.5">C38</text>
<text x="212.2" y="68.5">C40</text>
<text x="276.6" y="68.5">C41</text>
<text x="105.5" y="81.7">C37</text>
<text x="276.4" y="79.4">C42</text>
<text x="120.9" y="91.8">VT6</text>
<text x="168" y="91.8">VT8</text>
<text x="131.1" y="101.9">R21</text>
<text x="40.2" y="113.8">R20GND</text>
<text x="210.8" y="113.8">R23GND</text>
<text x="131.1" y="117.6">R22</text>
<text x="151.9" y="125.9">HL6</text>
<text x="24.1" y="127.6">C35</text>
<text x="196.5" y="131.1">C39</text>
<text x="150" y="142.8">HL5</text>
<text x="120.9" y="151">VT7</text>
<text x="168" y="151">VT9</text>
<text x="94.5" y="192.1">X3</text>
<text x="103.2" y="192.1">X4</text>
</g>
<g font-size="3.1">
<text x="36.7" y="59.8">3V3</text>
<text x="207.3" y="58">3V3</text>
<text x="99.6" y="61.5">VPVDD</text>
<text x="127.6" y="61.6">A2</text>
<text x="127.6" y="65">B2</text>
<text x="145" y="63.3">A2</text>
<text x="270.3" y="61.5">VPVDD</text>
<text x="41" y="71.6">1мкФ 6.3В</text>
<text x="105.5" y="71.6">1мкФ 16 В</text>
<text x="136.1" y="70.1">XT30PW-M</text>
<text x="145" y="66.8">B2</text>
<text x="211.7" y="71.6">1мкФ 6.3В</text>
<text x="276.1" y="71.6">1мкФ 16 В</text>
<text x="141.4" y="77.2">VPVDD</text>
<text x="36.6" y="78.7">GND</text>
<text x="179.8" y="80.7">DRAIN</text>
<text x="209" y="78.7">GND</text>
<text x="276.4" y="82.6">0,1мкФ 50 В</text>
<text x="13.1" y="87.5">Sheet1[1A]</text>
<text x="105.5" y="85">0,1мкФ 50 В</text>
<text x="181.6" y="84.2">GH1</text>
<text x="183.7" y="87.5">Sheet1[1A]</text>
<text x="270.3" y="85.9">DRAIN</text>
<text x="120.9" y="95.1">IRF7854TRPBF</text>
<text x="168" y="95.1">IRF7854TRPBF</text>
<text x="272.1" y="92.9">GH1</text>
<text x="181.6" y="96.4">SH1</text>
<text x="272.1" y="96.4">SH1</text>
<text x="272.1" y="99.9">GL1</text>
<text x="36.7" y="106.8">3V3</text>
<text x="144.4" y="103.5" transform="rotate(-90 144.4 103.5)">A2</text>
<text x="149.6" y="103.5" transform="rotate(-90 149.6 103.5)">B2</text>
<text x="207.3" y="106.8">3V3</text>
<text x="272.1" y="103.3">SL1</text>
<text x="130.4" y="111" transform="rotate(-90 130.4 111)">SP</text>
<text x="137.4" y="111" transform="rotate(-90 137.4 111)">SN</text>
<text x="138" y="108.5">7.5мОм</text>
<text x="40.2" y="117">10кОм</text>
<text x="118.2" y="116.2" transform="rotate(-90 118.2 116.2)">MP1</text>
<text x="143.3" y="115.5">Forward</text>
<text x="210.8" y="117">10кОм</text>
<text x="10.5" y="121.4" transform="rotate(-90 10.5 121.4)">Подп. дата</text>
<text x="19.3" y="120.7">3V3</text>
<text x="131.1" y="123.6">1.8кОм</text>
<text x="191.6" y="120.7">3V3</text>
<text x="193.4" y="124.2">3V3</text>
<text x="23.6" y="130.9">1мкФ 6.3В</text>
<text x="99.7" y="127.7">SP</text>
<text x="99.7" y="131.2">SN</text>
<text x="19.2" y="137.9">GND</text>
<text x="141.5" y="136.4">Reverse</text>
<text x="196" y="134.3">1мкФ 6.3В</text>
<text x="181.6" y="143.4">GL1</text>
<text x="191.6" y="141.4">GND</text>
<text x="10.5" y="144.4" transform="rotate(-90 10.5 144.4)">Инв. № дубл.</text>
<text x="47" y="146.6">GND</text>
<text x="95.8" y="146.6">GND</text>
<text x="217.7" y="146.6">GND</text>
<text x="266.4" y="146.6">GND</text>
<text x="120.9" y="154.3">IRF7854TRPBF</text>
<text x="168" y="154.3">IRF7854TRPBF</text>
<text x="10.5" y="161.8" transform="rotate(-90 10.5 161.8)">Взам. инв. №</text>
<text x="181.6" y="157.3">SL1</text>
<text x="141.1" y="164">GND</text>
<text x="10.5" y="182.3" transform="rotate(-90 10.5 182.3)">Подп. и дата</text>
<text x="93.9" y="182.3" transform="rotate(-90 93.9 182.3)">SP</text>
<text x="97.3" y="182.3" transform="rotate(-90 97.3 182.3)">MP1</text>
<text x="102.6" y="182.3" transform="rotate(-90 102.6 182.3)">SN</text>
<text x="106" y="182.3" transform="rotate(-90 106 182.3)">A2</text>
<text x="285" y="197.9">Лист</text>
<text x="10.5" y="202.9" transform="rotate(-90 10.5 202.9)">Инв. № подл.</text>
<text x="286.2" y="203.1">4</text>
<text x="153.7" y="207.6">Файл: Sheet4.SchDoc</text>
<text x="162.7" y="204.2">Изм.</text>
<text x="168" y="204.2">Лист № докум.</text>
<text x="191" y="204.2">Подп.</text>
<text x="201.4" y="204.2">Дата</text>
<text x="214.6" y="207.6">Копировал</text>
<text x="267.8" y="207.6">Формат А3</text>
</g>
<g font-size="3">
<text x="136.3" y="59.7">Конт.</text>
<text x="148.4" y="59.7">Цепь</text>
</g>
<g font-size="2.6">
<text x="52.5" y="65.1">DD9</text>
<text x="223.1" y="65.1">DD10</text>
<text x="53.4" y="70.2">DVDD</text>
<text x="71.2" y="71.9">DEV</text>
<text x="87.2" y="70.2">PVDD</text>
<text x="224" y="70.2">DVDD</text>
<text x="241.8" y="71.9">DEV</text>
<text x="257.9" y="70.2">PVDD</text>
<text x="53.4" y="73.7">GND</text>
<text x="53.4" y="77.1">nSLEEP</text>
<text x="89" y="73.7">VCP</text>
<text x="89.1" y="77.1">CPH</text>
<text x="224" y="73.7">GND</text>
<text x="224" y="77.1">nSLEEP</text>
<text x="259.6" y="73.7">VCP</text>
<text x="259.7" y="77.1">CPH</text>
<text x="89.7" y="80.6">CPL</text>
<text x="260.3" y="80.6">CPL</text>
<text x="53.4" y="84.1">nSCS</text>
<text x="53.4" y="87.6">SCLK</text>
<text x="86.5" y="87.6">DRAIN</text>
<text x="224" y="84.1">nSCS</text>
<text x="224" y="87.6">SCLK</text>
<text x="257.2" y="87.6">DRAIN</text>
<text x="53.4" y="91.1">SDI</text>
<text x="53.4" y="94.6">SDO</text>
<text x="89.5" y="94.6">GH1</text>
<text x="224" y="91.1">SDI</text>
<text x="224" y="94.6">SDO</text>
<text x="260.1" y="94.6">GH1</text>
<text x="53.4" y="101.5">DRVOFF</text>
<text x="89.5" y="98">SH1</text>
<text x="89.6" y="101.5">GL1</text>
<text x="224" y="101.5">DRVOFF</text>
<text x="260.1" y="98">SH1</text>
<text x="260.3" y="101.5">GL1</text>
<text x="53.4" y="105">IN1</text>
<text x="89.6" y="105">SL1</text>
<text x="224" y="105">IN1</text>
<text x="260.3" y="105">SL1</text>
<text x="53.4" y="108.5">nHIZ1</text>
<text x="53.4" y="112">NC</text>
<text x="90.6" y="112">NC</text>
<text x="224" y="108.5">nHIZ1</text>
<text x="224" y="112">NC</text>
<text x="261.2" y="112">NC</text>
<text x="53.4" y="115.4">NC</text>
<text x="53.4" y="118.9">nFAULT</text>
<text x="90.6" y="115.4">NC</text>
<text x="90.6" y="118.9">NC</text>
<text x="224" y="115.4">NC</text>
<text x="224" y="118.9">nFAULT</text>
<text x="261.2" y="115.4">NC</text>
<text x="261.2" y="118.9">NC</text>
<text x="53.4" y="125.9">SO</text>
<text x="90.6" y="122.4">NC</text>
<text x="224" y="125.9">SO</text>
<text x="261.2" y="122.4">NC</text>
<text x="53.4" y="129.4">AREF</text>
<text x="90.5" y="129.4">SP</text>
<text x="224" y="129.4">AREF</text>
<text x="261.2" y="129.4">SP</text>
<text x="53.4" y="132.8">AGND</text>
<text x="90.4" y="132.8">SN</text>
<text x="224" y="132.8">AGND</text>
<text x="261.1" y="132.8">SN</text>
<text x="53.4" y="139.8">RSVD</text>
<text x="87.2" y="139.8">PPAD</text>
<text x="224" y="139.8">RSVD</text>
<text x="257.9" y="139.8">PPAD</text>
<text x="52.5" y="144.9">DRV8106SQRHBRQ1</text>
<text x="223.1" y="144.9">DRV8106SQRHBRQ1</text>
</g>
<g font-size="2.1">
<text x="137" y="62.8">1</text>
<text x="137" y="66.3">2</text>
</g>
<g font-size="1.4">
<text x="16.4" y="80.2">Sheet1[2A]</text>
<text x="16.4" y="83.7">Sheet1[2A]</text>
<text x="25.6" y="80.2">nSLEEP_L2</text>
<text x="25.6" y="83.7">nSCS_L2</text>
<text x="187" y="80.2">Sheet1[2A]</text>
<text x="187" y="83.7">Sheet1[2A]</text>
<text x="196.2" y="80.2">nSLEEP_R2</text>
<text x="196.2" y="83.7">nSCS_R2</text>
<text x="25.6" y="87.1">SCLK_L2</text>
<text x="196.2" y="87.1">SCLK_R2</text>
<text x="16.6" y="90.6">Sheet1[1A]</text>
<text x="16.6" y="94.1">Sheet1[1A]</text>
<text x="25.6" y="90.6">SDI_L2</text>
<text x="25.6" y="94.1">SDO_L2</text>
<text x="187.2" y="90.6">Sheet1[1A]</text>
<text x="187.2" y="94.1">Sheet1[1A]</text>
<text x="196.2" y="90.6">SDI_R2</text>
<text x="196.2" y="94.1">SDO_R2</text>
<text x="16.4" y="97.6">Sheet1[2A]</text>
<text x="16.4" y="101">Sheet1[2A]</text>
<text x="25.6" y="97.6">DRVOFF_L2</text>
<text x="25.6" y="101">IN1_L2</text>
<text x="187" y="97.6">Sheet1[2A]</text>
<text x="187" y="101">Sheet1[2A]</text>
<text x="196.2" y="97.6">DRVOFF_R2</text>
<text x="196.2" y="101">IN1_R2</text>
<text x="16.1" y="108">Sheet2[2A]</text>
<text x="16.6" y="111.5">Sheet1[1A]</text>
<text x="25.6" y="108">nFAULT_L2</text>
<text x="25.6" y="111.5">SO_L2</text>
<text x="186.8" y="108">Sheet2[2A]</text>
<text x="196.2" y="108">nFAULT_R2</text>
</g>
<text font-size=".3" fill="#585858" x="10.9" y="205.1">ALTIUM GOSTBOM2.0 KEV</text>
</svg>
